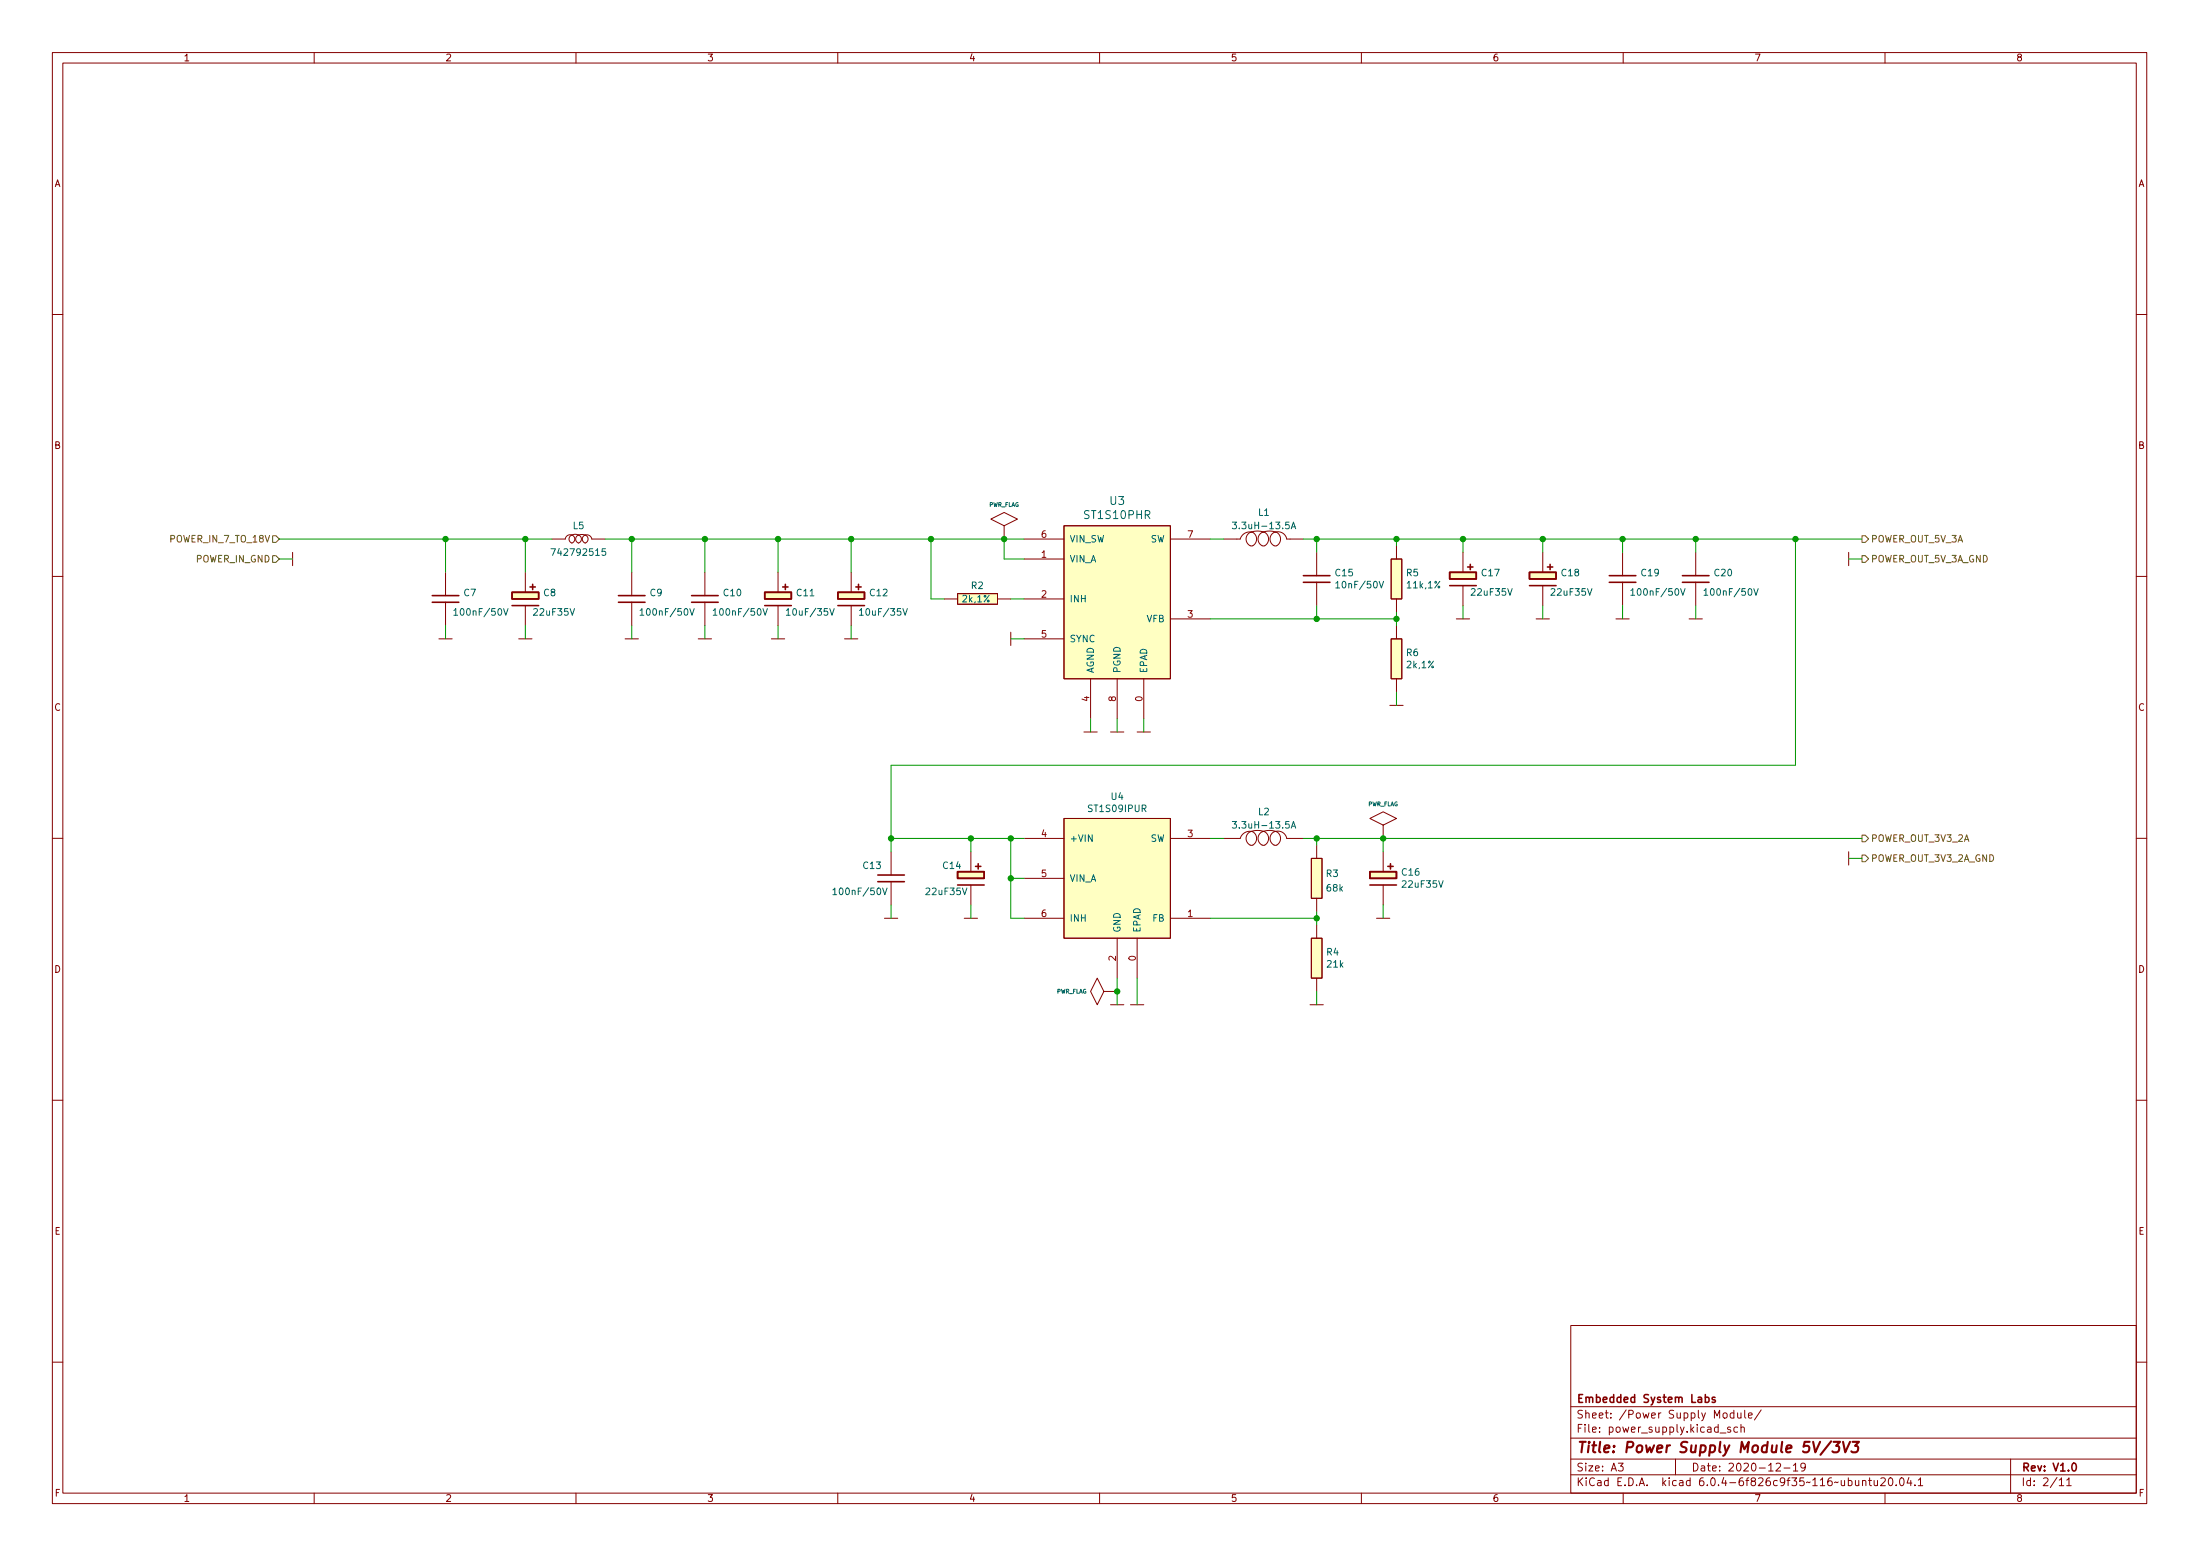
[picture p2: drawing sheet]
<svg xmlns="http://www.w3.org/2000/svg" width="420mm" height="297mm" viewBox="0 0 420 297" stroke-linecap="round" stroke-linejoin="round" font-family="sans-serif">
<g fill="none" stroke="#840000" stroke-width=".19">
<path d="M10 10h400v277h-400zM12 12h396v273h-396zM60 10v2M110 10v2M160 10v2M210 10v2M260 10v2M310 10v2M360 10v2M10 60h2M408 60h2M189.2 99.1l2.6-1.3 2.5 1.3-2.5 1.3z"/>
<path d="M10 110h2M55.9 105.4v2.6M85.1 109.3v4.4M85.1 114.9v4.5M100.3 109.3v3.8M100.3 115.6v3.8M108.9 102.3a.57 .57 0 0 1 .7 .1 .57 .57 0 0 1 .2 .6 .57 .57 0 0 1-.7 .7 .57 .57 0 0 1-.4-.8zM109.2 102.1l.7-.1 .6 .1M109.2 102.1a.94 .94 0 0 0-1.3 .8h-2.5M110.2 102.3a.57 .57 0 0 1 .7 .1 .57 .57 0 0 1 .1 .6 .57 .57 0 0 1-.6 .7 .57 .57 0 0 1-.5-.8zM110.5 102.1l.6-.1 .7 .1M111.5 102.3a.57 .57 0 0 1 .6 .1 .57 .57 0 0 1 .2 .6 .57 .57 0 0 1-.6 .7 .57 .57 0 0 1-.5-.8z"/>
<path d="M111.8 102.1a.98 .98 0 0 1 1.2 .8h2.6M120.6 109.3v4.4M120.6 114.9v4.5M134.6 109.3v4.4M134.6 114.9v4.5M148.6 109.3v3.8M148.6 115.6v3.8M162.6 109.3v3.8M162.6 115.6v3.8M180.3 114.3h2.6M182.9 113.3h7.6v2.1h-7.6zM190.5 114.3h2.5"/>
<path d="M191.8 100.4v2.5M191.8 102.9h.1M195.6 102.9h7.6M195.6 106.7h7.6M195.6 114.3h7.6M203.2 100.4h20.3v29.2h-20.3zM223.5 118.1h7.6M223.5 102.9h7.6M238.8 101.6a1.32 1.32 0 0 0-.8 1.5 1.32 1.32 0 0 0 1.3 1.1 1.48 1.48 0 0 0 0-2.6M239.1 101.6a1.91 1.91 0 0 0-2.2 1.3h-3.2M241 101.6a1.32 1.32 0 0 0-.7 1.5 1.32 1.32 0 0 0 1.3 1.1 1.48 1.48 0 0 0 0-2.6M243.3 101.6a1.32 1.32 0 0 0-.8 1.5 1.32 1.32 0 0 0 1.3 1.1 1.48 1.48 0 0 0 0-2.6"/>
<path d="M243.6 101.6a1.71 1.71 0 0 1 2.1 1.3h3.2M251.5 105.4v4.5M251.5 111.1v4.5M265.7 106.7h2v7.6h-2zM266.7 104.2v2.5M266.7 114.3v2.6M266.7 119.4v2.6M278.1 118.1h2.6M279.4 105.4v3.9M279.4 111.8v3.8M293.4 118.1h2.5M294.6 105.4v3.9"/>
<path d="M294.6 111.8v3.8M308.6 118.1h2.5M309.9 105.4v4.5M309.9 111.1v4.5M322.6 118.1h2.5M323.8 105.4v4.5M323.8 111.1v4.5M353.1 105.4v2.6M408 110h2M83.8 122h2.6M99.1 122h2.5M119.4 122h2.5"/>
<path d="M133.3 122h2.6M147.3 122h2.6M161.3 122h2.5M193 120.7v2.5M195.6 122h7.6M207 139.7h2.5M208.3 129.6v7.6M212.1 139.7h2.5M213.4 129.6v7.6M217.2 139.7h2.5M218.4 129.6v7.6M265.4 134.7h2.6"/>
<path d="M265.7 122h2v7.6h-2zM266.7 129.6v2.5M203.2 156.2h20.3v22.9h-20.3zM238.8 158.8a1.32 1.32 0 0 0-.8 1.5 1.32 1.32 0 0 0 1.3 1 1.48 1.48 0 0 0 0-2.5M239.1 158.7a1.91 1.91 0 0 0-2.2 1.4h-3.2M241 158.8a1.32 1.32 0 0 0-.7 1.5 1.32 1.32 0 0 0 1.3 1 1.48 1.48 0 0 0 0-2.5M243.3 158.8a1.32 1.32 0 0 0-.8 1.5 1.32 1.32 0 0 0 1.3 1 1.48 1.48 0 0 0 0-2.5M243.6 158.7a1.71 1.71 0 0 1 2.1 1.4h3.2M261.6 156.2l2.6-1.2 2.5 1.2-2.5 1.3zM264.2 157.5v2.6M10 160h2M168.9 175.3h2.5"/>
<path d="M170.2 162.6v4.5M170.2 168.3v4.5M184.1 175.3h2.6M185.4 162.6v3.8M185.4 168.9v3.9M195.6 160.1h7.6M195.6 175.3h7.6M195.6 167.7h7.6M213.4 179.1v7.6M217.2 179.1v7.6M223.5 160.1h7.6M223.5 175.3h7.6"/>
<path d="M250.4 163.9h2.1v7.6h-2.1zM250.4 179.1h2.1v7.6h-2.1zM251.5 161.3v2.6M251.5 171.5v2.5M251.5 176.6v2.5M262.9 175.3h2.5M264.2 160.1h.1M264.2 162.6v3.8M264.2 168.9v3.9M353.1 162.6v2.5M408 160h2M209.5 186.7l1.3 2.6-1.3 2.5-1.2-2.5z"/>
<path d="M210.8 189.3h2.6M212.1 191.8h2.5M213.4 189.3h.1M215.9 191.8h2.5M250.2 191.8h2.5M251.5 186.7v2.6M10 210h2M408 210h2M300 253h108v32h-108zM10 260h2M300 278.5h108M300 274.5h108"/>
<path d="M300 268.5h108M309.1 279.3h.9l-.5 .6 .4 .1v.7l-.2 .1-.6-.1M320 278.5v3M328.5 273.6h1.1M330.5 272.5l-.4-.1-.2 .2 .1 .2 .5 .2v.3h-.6M331.1 269.8l-.4-.1-.3 .3 .2 .6h.5M331.1 269.2v1.5M331.9 272.5l-.5-.1-.3 .3 .2 .6h.6M331.9 269.7v.9l.4 .1 .2-.1M332.5 272.6l.2-.2 .4 .1v.9M332.5 269.7v1M332.5 271.9v1.5"/>
<path d="M333.2 269.2v1.3l.2 .2M333.9 270.2l.7-.1v-.3l-.5-.1-.2 .2 .1 .7h.6M336.4 269.1l-1.3 2M339.2 279.5l.6-.2 .2 .2 .1 .2-1 1.1h1M342.5 279.7l.4-.4v1.5M344.8 280l-.3 .2h-.3l-.3-.2 .2-.6 .4-.1 .2 .2a.99 .99 0 0 1-.3 1.3h-.3M384 278.5v6.5M408 260h2M60 285v2M110 285v2M160 285v2M210 285v2"/>
<path d="M260 285v2M300 281.5h108M310 285v2M340.7 280.2h1.2M342.5 280.8h.9M355.7 282.8l.2-.2 .4 .1 .1 .9M355.7 282.6v1M356.8 282.6h.6M357.1 282.1v1.3l.3 .2M357.9 282.6l.1 .9 .4 .1 .2-.1M358.6 282.6v1M359.2 282.3l.6-.2 .2 .2 .1 .2-1 1.1h1"/>
<path d="M360 285v2M360.9 282.2l.1-.1a.8 .8 0 0 1 .5 .8 .8 .8 0 0 1-.5 .7 1 1 0 0 1-.1-1.4zM362.1 283.5v.1M363 282.2l.1-.1a.8 .8 0 0 1 .6 .8 .8 .8 0 0 1-.6 .7 1 1 0 0 1-.1-1.4zM364.6 282l-.4 1.1h.9M364.9 282.6v1M365.7 283.5v.1M366.4 282.5l.4-.4v1.5M366.4 283.6h.8M393.3 282.5l.4-.4v1.5M393.3 283.6h.8M394.7 282.5l.4-.4v1.5"/>
<path d="M394.7 283.6h.9"/>
</g>
<g fill="none" stroke="#840000" stroke-width=".3">
<path d="M82.5 115h5.1M82.5 113.7h5.1M97.8 113.1h5.1v1.2h-5.1zM97.8 115.6h5.1zM101.2 112.1h1M101.7 111.5v1.1M118.1 115h5.1M118.1 113.7h5.1M132.1 115h5.1M132.1 113.7h5.1M146 113.1h5.1v1.2h-5.1zM146 115.6h5.1z"/>
<path d="M149.5 112.1h1M150 111.5v1.1M160 113.1h5.1v1.2h-5.1zM160 115.6h5.1zM163.4 112.1h1.1M164 111.5v1.1M248.9 111.2h5.1M248.9 109.9h5.1M276.9 109.3h5v1.2h-5zM276.9 111.8h5zM280.3 108.2h1M280.8 107.7v1"/>
<path d="M292.1 109.3h5.1v1.2h-5.1zM292.1 111.8h5.1zM295.5 108.2h1M296 107.7v1M307.3 111.2h5.1M307.3 109.9h5.1M321.3 111.2h5.1M321.3 109.9h5.1M167.6 168.3h5.1M167.6 167h5.1M182.9 166.4h5.1v1.3h-5.1zM182.9 168.9h5.1z"/>
<path d="M186.3 165.4h1M186.8 164.9v1M261.6 166.4h5.1v1.3h-5.1zM261.6 168.9h5.1zM265 165.4h1.1M265.6 164.9v1M325.7 266.8l.4-.1 .3 .3-.1 .6h-.6M327.5 266.8l-.3-.1-.2 .2v.2l.5 .2v.3h-.5M395.9 279.4l.1-.1a.8 .8 0 0 1 .6 .8 .8 .8 0 0 1-.6 .7 1 1 0 0 1-.1-1.4z"/>
</g>
<path d="M349.7 275.1l-2 2.6M350.2 275.2h1.2l-.7 .8 .5 .2-.1 .9-.3 .1h-.6l-.2-.1M352 275.2l.4 2 .9-2M353.8 275.2h1.2l-.7 .8 .5 .2-.1 .9-.3 .1h-.6l-.2-.1" fill="none" stroke="#840000" stroke-width=".4"/>
<g fill="#ffffc2" stroke="#ffffc2" stroke-width=".19">
<path d="M265.7 106.7h2v7.6h-2z"/>
<path d="M261.6 166.4h5.1v1.3h-5.1z"/>
<path d="M250.4 163.9h2.1v7.6h-2.1z"/>
<path d="M276.9 109.3h5v1.2h-5z"/>
<path d="M265.7 122h2v7.6h-2z"/>
<path d="M292.1 109.3h5.1v1.2h-5.1z"/>
<path d="M250.4 179.1h2.1v7.6h-2.1z"/>
<path d="M97.8 113.1h5.1v1.2h-5.1z"/>
<path d="M146 113.1h5.1v1.2h-5.1z"/>
<path d="M203.2 156.2h20.3v22.9h-20.3z"/>
<path d="M182.9 166.4h5.1v1.3h-5.1z"/>
<path d="M203.2 100.4h20.3v29.2h-20.3z"/>
<path d="M182.9 113.3h7.6v2.1h-7.6z"/>
<path d="M160 113.1h5.1v1.2h-5.1z"/>
</g>
<g fill="none" stroke="#006464" stroke-width=".19">
<path d="M235.4 99.7h.7l-.4 .5 .4 .1v.5l-.2 .1-.5-.1M86.7 116.5l.3-.3v1.3M86.7 117.5h.7M96.2 116.2l.4 1.3 .4-1.3M105.2 104.8h.9l-.6 1.2M115.6 104.8h-.6v.6l.1-.2 .5 .1 .1 .2-.1 .4-.2 .1-.4-.1M122.2 116.5l.4-.3v1.3M122.2 117.5h.8M131.7 116.2l.5 1.3 .4-1.3M136.2 116.5l.4-.3v1.3M136.2 117.5h.7M145.7 116.2l.4 1.3 .5-1.3"/>
<path d="M150.2 116.5l.3-.3v1.3M150.2 117.5h.7M158.5 116.2l.4 1.3 .4-1.3M164.2 116.5l.3-.3v1.3M164.2 117.5h.7M172.4 116.2l.5 1.3 .4-1.3M246.6 100.9l.4-1.2 .4 1.2M246.7 100.6h.6M255.1 111.3l.4-.3v1.2M255.1 112.2h.7M263.4 111l.4 1.2 .4-1.2M311.5 112.7l.3-.3v1.2"/>
<path d="M311.5 113.6h.7M321 112.4l.4 1.2 .4-1.2M325.4 112.7l.4-.3v1.2M325.4 113.6h.8M334.9 112.4l.5 1.2 .4-1.2M235.4 156.8h.7l-.4 .5 .4 .1v.6l-.2 .1-.5-.1M246.6 158.1l.4-1.3 .4 1.3M246.7 157.7h.6M159.1 169.9l.3-.4v1.3M159.1 170.8h.7M168.6 169.5l.4 1.3 .4-1.3"/>
</g>
<path d="M52.1 106.1h.6l.6 .6-.6 .7h-.6zM52.1 102.3h.6l.6 .6-.6 .6h-.6zM355.6 102.3h.6l.7 .6-.7 .6h-.6zM355.6 106.1h.6l.7 .6-.7 .7h-.6zM355.6 159.4h.6l.7 .7-.7 .6h-.6zM355.6 163.2h.6l.7 .7-.7 .6h-.6z" fill="none" stroke="#725600" stroke-width=".19"/>
<g fill="none" stroke="#009600" stroke-width=".19">
<path d="M53.3 102.9h52.1M53.3 106.7h2.6M85.1 102.9v6.4M85.1 119.4v2.6M100.3 102.9v6.4M100.3 119.4v2.6M115.6 102.9h80M120.6 102.9v6.4M120.6 119.4v2.6M134.6 102.9v6.4M134.6 119.4v2.6M148.6 102.9v6.4"/>
<path d="M148.6 119.4v2.6M162.6 102.9v6.4M162.6 119.4v2.6M177.8 102.9v11.4h2.5M191.8 102.9v3.8h3.8M193 114.3h2.6M231.1 102.9h2.6M231.1 118.1h35.6M248.9 102.9h106.7M251.5 102.9v2.5M251.5 115.6v2.5M266.7 102.9v1.3"/>
<path d="M266.7 116.9v2.5M279.4 102.9v2.5M279.4 115.6v2.5M294.6 102.9v2.5M294.6 115.6v2.5M309.9 102.9v2.5M309.9 115.6v2.5M323.8 102.9v2.5M323.8 115.6v2.5M342.9 102.9v43.2h-172.7v16.5M353.1 106.7h2.5M193 122h2.6"/>
<path d="M208.3 137.2v2.5M213.4 137.2v2.5M218.4 137.2v2.5M266.7 132.1v2.6M170.2 172.8v2.5M170.2 160.1h25.4M185.4 160.1v2.5M185.4 172.8v2.5M193 160.1v15.2h2.6M193 167.7h2.6M231.1 160.1h2.6M231.1 175.3h20.4"/>
<path d="M248.9 160.1h106.7M251.5 160.1v1.2M251.5 174v2.6M264.2 160.1v2.5M264.2 172.8v2.5M353.1 163.9h2.5M213.4 186.7v5.1M217.2 186.7v5.1M251.5 189.3v2.5"/>
</g>
<g fill="#009600" stroke="#009600" stroke-width=".19">
<circle cx="193" cy="167.7" r=".51"/>
<circle cx="193" cy="160.1" r=".51"/>
<circle cx="185.4" cy="160.1" r=".51"/>
<circle cx="213.4" cy="189.3" r=".51"/>
<circle cx="251.5" cy="102.9" r=".51"/>
<circle cx="251.5" cy="118.1" r=".51"/>
<circle cx="251.5" cy="160.1" r=".51"/>
<circle cx="251.5" cy="175.3" r=".51"/>
<circle cx="264.2" cy="160.1" r=".51"/>
<circle cx="266.7" cy="102.9" r=".51"/>
<circle cx="266.7" cy="118.1" r=".51"/>
<circle cx="120.7" cy="102.9" r=".51"/>
<circle cx="134.6" cy="102.9" r=".51"/>
<circle cx="100.3" cy="102.9" r=".51"/>
<circle cx="148.6" cy="102.9" r=".51"/>
<circle cx="162.6" cy="102.9" r=".51"/>
<circle cx="85.1" cy="102.9" r=".51"/>
<circle cx="279.4" cy="102.9" r=".51"/>
<circle cx="294.6" cy="102.9" r=".51"/>
<circle cx="309.9" cy="102.9" r=".51"/>
<circle cx="323.8" cy="102.9" r=".51"/>
<circle cx="342.9" cy="102.9" r=".51"/>
<circle cx="170.2" cy="160.1" r=".51"/>
<circle cx="191.8" cy="102.9" r=".51"/>
<circle cx="177.8" cy="102.9" r=".51"/>
</g>
<text font-size="2.8" fill="#840000" x="301" y="277.3">Title: Power Supply Module 5V/3V3</text>
<g font-size="2.1" fill="#006464">
<text x="207.3" y="99.1">ST1S10PHR</text>
<text x="212" y="96.4">U3</text>
</g>
<g font-size="2.1" fill="#840000">
<text x="301" y="267.8">Embedded System Labs</text>
<text x="301" y="273.5">File: power_supply.kicad_sch</text>
<text x="301" y="270.8">Sheet: /Power Supply Module/</text>
<text x="301" y="280.9">Size: A3</text>
<text x="323" y="280.9">Date: 2020-12-19</text>
<text x="386" y="280.9">Rev: V1.0</text>
<text x="301" y="283.7">KiCad E.D.A. kicad 6.0.4-6f826c9f35~116~ubuntu20.04.1</text>
<text x="386" y="283.7">Id: 2/11</text>
</g>
<g font-size="1.8" fill="#840000">
<text x="35" y="11.7">1</text>
<text x="85" y="11.7">2</text>
<text x="135" y="11.7">3</text>
<text x="185" y="11.7">4</text>
<text x="235" y="11.7">5</text>
<text x="285" y="11.7">6</text>
<text x="335" y="11.7">7</text>
<text x="385" y="11.7">8</text>
<text x="10.3" y="35.7">A</text>
<text x="408.3" y="35.7">A</text>
<text x="10.3" y="85.7">B</text>
<text x="408.3" y="85.7">B</text>
<text x="10.3" y="135.7">C</text>
<text x="408.3" y="135.7">C</text>
<text x="10.3" y="185.7">D</text>
<text x="408.3" y="185.7">D</text>
<text x="10.4" y="235.7">E</text>
<text x="408.4" y="235.7">E</text>
<text x="10.4" y="285.7">F</text>
<text x="35" y="286.7">1</text>
<text x="85" y="286.7">2</text>
<text x="135" y="286.7">3</text>
<text x="185" y="286.7">4</text>
<text x="235" y="286.7">5</text>
<text x="285" y="286.7">6</text>
<text x="335" y="286.7">7</text>
<text x="385" y="286.7">8</text>
<text x="408.4" y="285.7">F</text>
</g>
<g font-size="1.8" fill="#006464">
<text x="109.5" y="101">L5</text>
<text x="236.3" y="101">3.3uH-13.5A</text>
<text x="240.3" y="98.5">L1</text>
<text x="106.1" y="106.1">742792515</text>
<text x="204.2" y="107.4">VIN_A</text>
<text x="204.2" y="103.5">VIN_SW</text>
<text x="219.7" y="103.5">SW</text>
<text x="88.6" y="113.8">C7</text>
<text x="103.8" y="113.8">C8</text>
<text x="124.2" y="113.8">C9</text>
<text x="138.2" y="113.8">C10</text>
<text x="152.2" y="113.8">C11</text>
<text x="166.2" y="113.8">C12</text>
<text x="185.5" y="112.4">R2</text>
<text x="255.1" y="110">C15</text>
<text x="255.7" y="112.3">10nF/50V</text>
<text x="268.6" y="110">R5</text>
<text x="268.9" y="112.3">11k,1%</text>
<text x="281.2" y="113.7">22uF35V</text>
<text x="283" y="110">C17</text>
<text x="296.4" y="113.7">22uF35V</text>
<text x="298.3" y="110">C18</text>
<text x="312.2" y="113.7">100nF/50V</text>
<text x="313.5" y="110">C19</text>
<text x="326.2" y="113.7">100nF/50V</text>
<text x="327.5" y="110">C20</text>
<text x="87.4" y="117.5">100nF/50V</text>
<text x="102.1" y="117.5">22uF35V</text>
<text x="123" y="117.5">100nF/50V</text>
<text x="136.9" y="117.5">100nF/50V</text>
<text x="150.8" y="117.5">10uF/35V</text>
<text x="164.8" y="117.5">10uF/35V</text>
<text x="183.9" y="115">2k,1%</text>
<text x="204.2" y="115">INH</text>
<text x="219" y="118.8">VFB</text>
<text x="204.2" y="122.6">SYNC</text>
<text x="268.6" y="125.2">R6</text>
<text x="208.9" y="128.6" transform="rotate(-90 208.9 128.6)">AGND</text>
<text x="214" y="128.6" transform="rotate(-90 214 128.6)">PGND</text>
<text x="219.1" y="128.6" transform="rotate(-90 219.1 128.6)">EPAD</text>
<text x="268.7" y="127.5">2k,1%</text>
<text x="208.1" y="155">ST1S09IPUR</text>
<text x="212.2" y="152.7">U4</text>
<text x="240.3" y="155.6">L2</text>
<text x="204.2" y="160.7">+VIN</text>
<text x="219.7" y="160.7">SW</text>
<text x="236.3" y="158.2">3.3uH-13.5A</text>
<text x="164.9" y="165.9">C13</text>
<text x="180.2" y="165.9">C14</text>
<text x="253.3" y="167.4">R3</text>
<text x="267.8" y="167.1">C16</text>
<text x="159.8" y="170.9">100nF/50V</text>
<text x="177.1" y="170.9">22uF35V</text>
<text x="204.2" y="168.3">VIN_A</text>
<text x="253.4" y="170.2">68k</text>
<text x="268" y="169.5">22uF35V</text>
<text x="204.2" y="175.9">INH</text>
<text x="214" y="178.1" transform="rotate(-90 214 178.1)">GND</text>
<text x="217.8" y="178.1" transform="rotate(-90 217.8 178.1)">EPAD</text>
<text x="220.1" y="175.9">FB</text>
<text x="253.4" y="182.4">R4</text>
<text x="253.5" y="184.7">21k</text>
</g>
<g font-size="1.8" fill="#725600">
<text x="32.7" y="103.5">POWER_IN_7_TO_18V</text>
<text x="37.3" y="107.4">POWER_IN_GND</text>
<text x="357.3" y="103.5">POWER_OUT_5V_3A</text>
<text x="357.3" y="107.4">POWER_OUT_5V_3A_GND</text>
<text x="357.3" y="160.7">POWER_OUT_3V3_2A</text>
<text x="357.3" y="164.5">POWER_OUT_3V3_2A_GND</text>
</g>
<g font-size="1.8" fill="#a90000">
<text x="198.9" y="106.5">1</text>
<text x="198.9" y="102.7">6</text>
<text x="226.8" y="102.7">7</text>
<text x="198.9" y="114.1">2</text>
<text x="226.8" y="117.9">3</text>
<text x="198.9" y="121.7">5</text>
<text x="208" y="133.9" transform="rotate(-90 208 133.9)">4</text>
<text x="213.1" y="133.9" transform="rotate(-90 213.1 133.9)">8</text>
<text x="218.2" y="133.9" transform="rotate(-90 218.2 133.9)">0</text>
<text x="198.9" y="159.8">4</text>
<text x="226.8" y="159.8">3</text>
<text x="198.9" y="167.4">5</text>
<text x="198.9" y="175">6</text>
<text x="226.8" y="175">1</text>
<text x="213.1" y="183.4" transform="rotate(-90 213.1 183.4)">2</text>
<text x="216.9" y="183.4" transform="rotate(-90 216.9 183.4)">0</text>
</g>
<g font-size="1.1" fill="#006464">
<text x="188.8" y="96.7">PWR_FLAG</text>
<text x="261.2" y="153.9">PWR_FLAG</text>
<text x="201.7" y="189.6">PWR_FLAG</text>
</g>
</svg>
